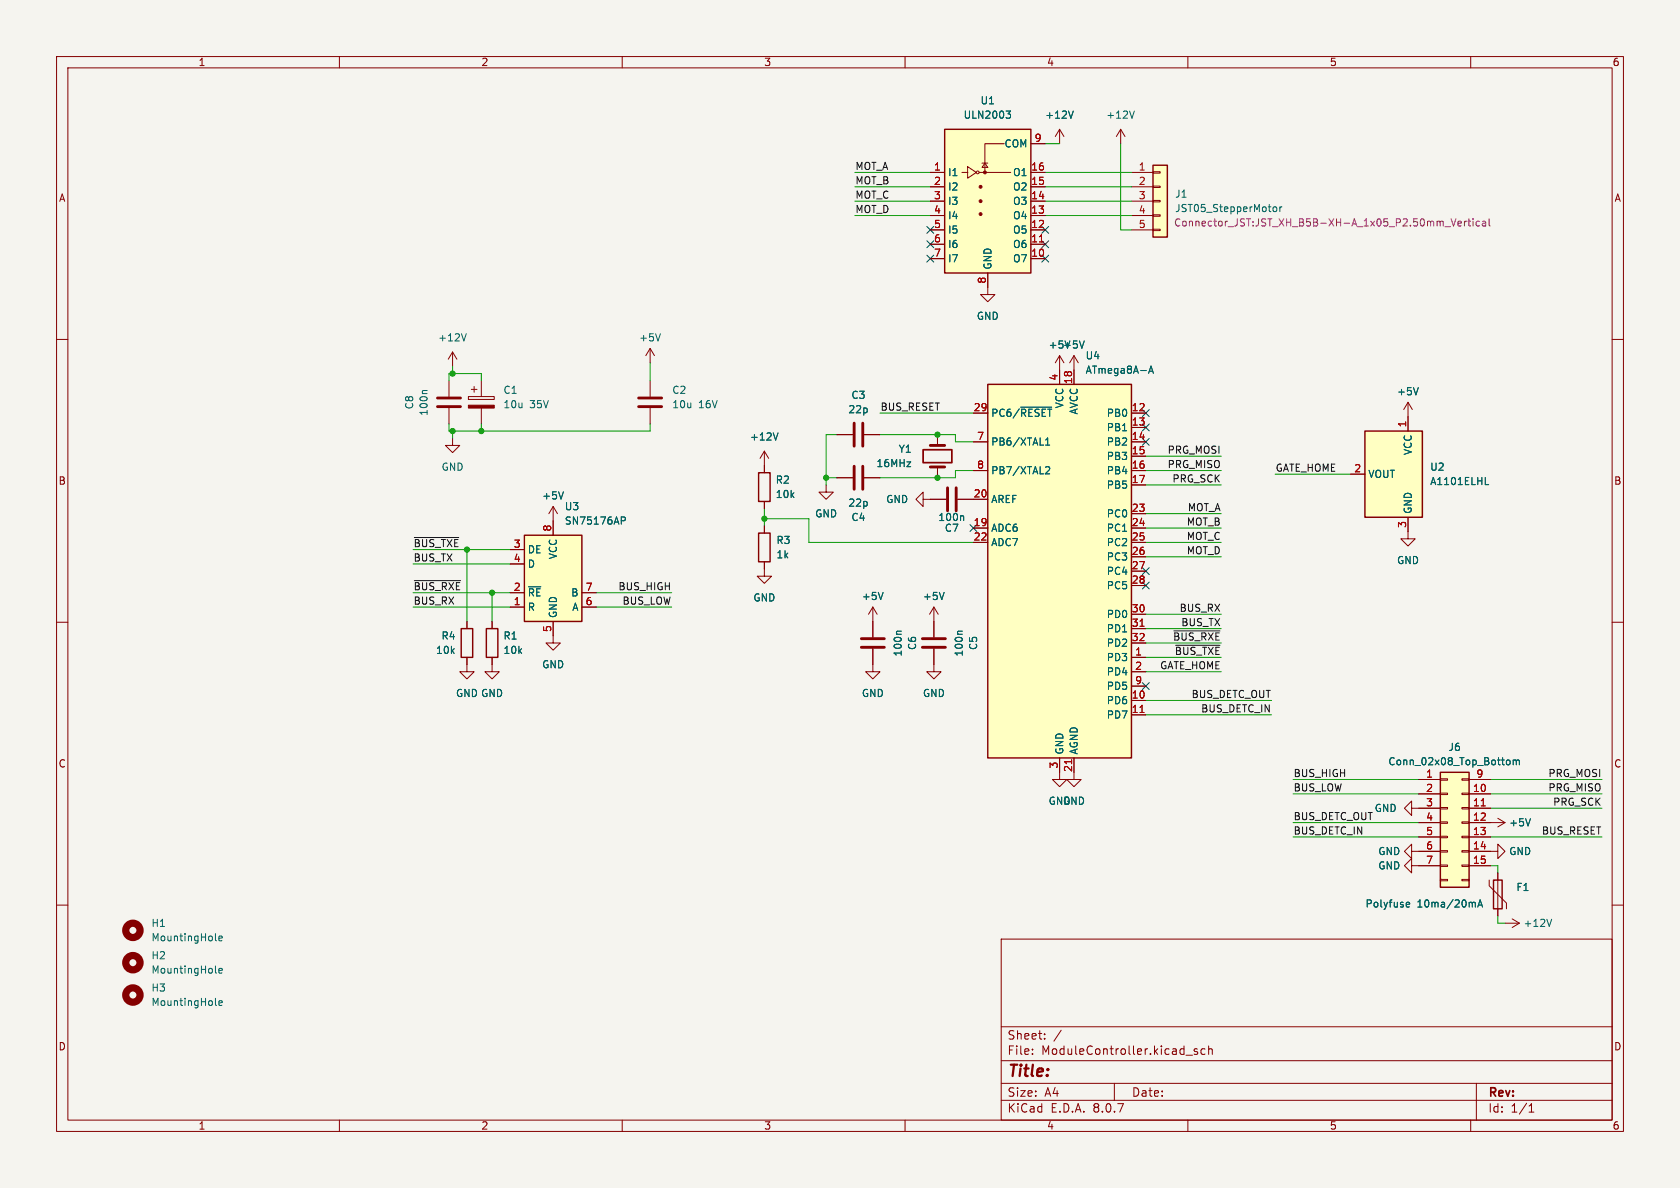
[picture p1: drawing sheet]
<svg xmlns="http://www.w3.org/2000/svg" width="297mm" height="210mm" viewBox="0 0 297 210" stroke-linecap="round" stroke-linejoin="round" font-family="sans-serif">
<path d="M0 0h297v210h-297z" fill="#f5f4ef" stroke="#f5f4ef" stroke-width=".18"/>
<g fill="none" stroke="#840000" stroke-width=".18">
<path d="M10 10h277v190h-277zM12 12h273v186h-273zM60 10v2M110 10v2M160 10v2M210 10v2M260 10v2M10 60h2M79.4 67.3v2.8M79.4 72.1v2.8M80 62.2l.8 1.3M80 62.2v2.6"/>
<path d="M80 62.2l-.8 1.3M114.9 61.6l-.7 1.3M114.9 61.6v2.5M114.9 61.6l.8 1.3M285 60h2M97.8 89.5l-.8 1.3M97.8 89.5v2.6M97.8 89.5l.8 1.3M248.9 94v1.3h1.3l-1.3 1.2-1.3-1.2h1.3M10 110h2M97.8 112.4v1.3h-1.3l1.3 1.2 1.3-1.2h-1.3M285 110h2"/>
<path d="M10 160h2M177 166h108v32h-108zM285 160h2M60 198v2M110 198v2M160 198v2M177 194.5h108M177 191.5h108M177 187.5h108M177 181.5h108M182.5 186.3v.1M182.5 185.5v.1"/>
<path d="M184.7 183.6v.1M184.7 182.8v.1M187.6 182.1l-1.3 2M197 191.5v3M209.7 186.5h1.1M210 198v2M211.7 185.5l-.4-.1-.2 .2 .1 .2 .5 .2v.3h-.6M213 185.5l-.4-.1-.3 .3v.4l.2 .2h.5M213.7 185.5l.2-.1 .3 .1 .1 .9M213.7 184.9v1.5M260 198v2M261 191.5v6.5"/>
<path d="M270.3 196.6h.9M270.3 195.5l.4-.4v1.5"/>
</g>
<path d="M82.4 59l-.4 1.3M116.7 59l-.4 1.3M75.5 69h-.7l-.1 .2M99.6 86.9l-.4 1.3" fill="none" stroke="#006464" stroke-width=".18"/>
<path d="M77.3 71.9h4.1M77.3 70.4h4.1" fill="none" stroke="#840000" stroke-width=".51"/>
<path d="M92.7 94.6h10.2v15.3h-10.2z" fill="#ffffc2"/>
<path d="M92.7 94.6h10.2v15.3h-10.2z" fill="none" stroke="#840000" stroke-width=".25"/>
<g fill="none" stroke="#840000" stroke-width=".18">
<path d="M80 77.5v1.2h-1.3l1.3 1.3 1.3-1.3h-1.3M82.8 70.1h4.6v.5h-4.6zM83.3 68.8h1M83.8 68.3v1M85.1 67.3v2.8M85.1 72.1v2.8M114.9 67.3v2.8M114.9 72.1v2.8M248.9 71.1l-.7 1.3M248.9 71.1v2.6M248.9 71.1l.8 1.3M90.2 97.2h2.5"/>
<path d="M90.2 99.7h2.5M97.8 92.1v2.5M90.2 107.3h2.5M90.2 104.8h2.5M97.8 109.9v2.5M102.9 107.3h2.5M102.9 104.8h2.5"/>
</g>
<path d="M250.7 68.5l-.4 1.3M109.8 91.4h.5l.3 .2-.2 .4h-.6M93.4 103.7h2.2" fill="none" stroke="#006464" stroke-width=".18"/>
<path d="M82.8 71.6h4.6v.5h-4.6z" fill="#840000" stroke="#840000" stroke-width=".18"/>
<path d="M112.9 71.9h4.1M112.9 70.4h4.1" fill="none" stroke="#840000" stroke-width=".51"/>
<path d="M241.3 76.2h10.2v15.2h-10.2z" fill="#ffffc2"/>
<path d="M241.3 76.2h10.2v15.2h-10.2z" fill="none" stroke="#840000" stroke-width=".25"/>
<path d="M174.6 50.8v1.3h1.3l-1.3 1.2-1.2-1.2h1.2M248.9 73.7v2.5M238.8 83.8h2.5M248.9 91.4v2.6" fill="none" stroke="#840000" stroke-width=".18"/>
<path d="M262.6 85.7h.6" fill="none" stroke="#006464" stroke-width=".18"/>
<path d="M203.8 29.2h2.6v12.7h-2.6z" fill="#ffffc2"/>
<g fill="none" stroke="#840000" stroke-width=".18">
<path d="M187.3 22.9l-.7 1.2M187.3 22.9v2.5M187.3 22.9l.8 1.2M198.1 22.9l-.7 1.2M198.1 22.9v2.5M198.1 22.9l.8 1.2M200 30.5h3.8M200 33h3.8M200 35.6h3.8M200 38.1h3.8M203.8 38h1.3v.2h-1.3zM203.8 35.4h1.3v.3h-1.3z"/>
<path d="M203.8 32.9h1.3v.2h-1.3zM203.8 30.4h1.3v.2h-1.3zM200 40.6h3.8M203.8 40.5h1.3v.3h-1.3zM154.3 114.7v4h-1.3l1.3 1.3 1.3-1.3h-1.3M154.3 109.9v2.7M165.1 114.7v4h-1.3l1.3 1.3 1.3-1.3h-1.3M165.1 109.9v2.7M263.3 155.6v1l3 3v1.1M264.8 154.3v7.6"/>
</g>
<path d="M203.8 29.2h2.6v12.7h-2.6zM264 155.6h1.6v5.1h-1.6z" fill="none" stroke="#840000" stroke-width=".25"/>
<path d="M189.7 19.6l-.4 1.3M200.5 19.6l-.4 1.3M225.1 36.8l.2-.2h.3l.1 .2-.1 .5-.3 .1-.2-.2M226.3 36.6v.8M226.6 36.6l-.3 .2M159.3 111.6h-.6l-.2 .2M170.1 111.6h-.6l-.2 .2M248.6 159.7l.2-.2h.2l.2 .2v.1l-.6 .1M260.6 159.5l.2 .2v.6M261.4 160h.6M248.6 160.2l.2 .1h.4M261.2 160.3l.5-1.2 .4 1.2" fill="none" stroke="#006464" stroke-width=".18"/>
<path d="M256.5 38.7l.5 1.2 .4-1.2M257.7 39.5l.7-.1-.1-.2-.4-.1-.2 .2 .1 .6h.5M258.9 39.1v.8M259.3 39.1l-.4 .2M259.5 39.1h.5M259.7 38.7v1.1l.3 .1M260.4 38.7v.1M260.4 39.1v.8M261.6 39.2l-.4-.1-.2 .2 .1 .6h.5M262.1 39.2h.5v.7M262.6 39.4l-.4 .1-.2 .1 .2 .3h.4M263.3 38.7v1.1l.1 .1" fill="none" stroke="#840084" stroke-width=".18"/>
<path d="M152.3 112.9h4M152.3 114.4h4M163.1 112.9h4M163.1 114.4h4" fill="none" stroke="#840000" stroke-width=".51"/>
<path d="M167 22.9h15.2v25.4h-15.2z" fill="#ffffc2"/>
<path d="M167 22.9h15.2v25.4h-15.2z" fill="none" stroke="#840000" stroke-width=".25"/>
<g fill="none" stroke="#840000" stroke-width=".18">
<path d="M164.5 30.5h2.5M164.5 38.1h2.5M164.5 35.6h2.5M164.5 33h2.5M170.1 30.5h1M171.1 29.5l1.5 1-1.5 1zM173.1 30.5h5.6M173.6 28.8h1M174.1 28.8l.5 .8h-1zM177.5 25.4h-3.4v5.1M182.2 30.5h2.6M182.2 38.1h2.6"/>
<path d="M182.2 35.6h2.6M182.2 33h2.6M182.2 25.4h2.6M164.5 45.7h2.5M164.5 43.2h2.5M164.5 40.6h2.5M174.6 48.3v2.5M182.2 45.7h2.6M182.2 43.2h2.6M182.2 40.6h2.6M249.6 150.5v-1.3l-1.3 1.3 1.3 1.3v-1.3h1.2M263.5 145.4h2.6"/>
<path d="M264.8 144.7l1.3 .7M266.1 145.4l-1.3 .8"/>
<circle cx="172.8" cy="30.5" r=".25"/>
</g>
<g fill="#840000" stroke="#840000" stroke-width=".18">
<circle cx="173.4" cy="37.8" r=".25"/>
<circle cx="173.4" cy="35.6" r=".25"/>
<circle cx="173.4" cy="33" r=".25"/>
<circle cx="174.1" cy="30.5" r=".25"/>
</g>
<path d="M183.8 42.8h.7" fill="none" stroke="#a90000" stroke-width=".18"/>
<path d="M177.9 19.6h.7l-.4 .5 .4 .1v.5l-.2 .2h-.4M270.6 144.7l-.5 1.3" fill="none" stroke="#006464" stroke-width=".18"/>
<path d="M254.6 136.5h5.1v20.3h-5.1z" fill="#ffffc2"/>
<g fill="none" stroke="#840000" stroke-width=".18">
<path d="M82.5 116.2v2.5h-1.2l1.2 1.3 1.3-1.3h-1.3M82.5 109.9v1.2M87 116.2v2.5h-1.3l1.3 1.3 1.3-1.3h-1.3M87 109.9v1.2M187.3 136.5v1.3h-1.2l1.2 1.3 1.3-1.3h-1.3M250.8 137.8h3.8M254.6 137.7h1.3v.2h-1.3zM258.4 137.7h1.3v.2h-1.3zM259.7 137.8h3.8M249.6 153v-1.2l-1.3 1.2 1.3 1.3v-1.3h5M249.6 142.9v-1.3l-1.3 1.3 1.3 1.2v-1.2h5M250.8 140.3h3.8"/>
<path d="M250.8 145.4h3.8M250.8 148h3.8M250.8 150.5h3.8M254.6 155.4h1.3v.3h-1.3zM254.6 152.9h1.3v.3h-1.3zM254.6 150.4h1.3v.2h-1.3zM254.6 147.8h1.3v.3h-1.3zM254.6 145.3h1.3v.2h-1.3zM254.6 142.7h1.3v.3h-1.3zM254.6 140.2h1.3v.3h-1.3zM258.4 155.4h1.3v.3h-1.3zM258.4 152.9h1.3v.3h-1.3z"/>
<path d="M258.4 150.4h1.3v.2h-1.3zM258.4 147.8h1.3v.3h-1.3zM258.4 145.3h1.3v.2h-1.3zM258.4 142.7h1.3v.3h-1.3zM258.4 140.2h1.3v.3h-1.3zM259.7 150.5h5.1v-1.3l1.3 1.3-1.3 1.3v-1.3M259.7 140.3h3.8M259.7 142.9h3.8M259.7 145.4h3.8M259.7 148h3.8M259.7 153h3.8M266.1 163.2h2.5"/>
<path d="M267.3 162.4l1.3 .8M268.6 163.2l-1.3 .8"/>
</g>
<path d="M81.5 111.1h2.1v5.1h-2.1zM86 111.1h2v5.1h-2zM254.6 136.5h5.1v20.3h-5.1z" fill="none" stroke="#840000" stroke-width=".25"/>
<path d="M261.9 142.5h.7" fill="none" stroke="#a90000" stroke-width=".18"/>
<path d="M266.4 134.4h.3l.3 .2-.1 .5-.2 .1-.3-.1M267.5 134.5l.4-.1 .2 .1M267.5 134.4v.8M268.1 134.5l.1-.1h.3l.1 .8M268.1 134.5v.7M38.1 171.8l.2 .2M38.1 166.1l.2 .2M38.1 177.6l.2 .1M38.7 171.6l.6-.1-.1-.3h-.3l-.2 .2 .1 .6h.4M38.7 165.9l.6-.1-.1-.3h-.3l-.2 .1 .1 .7h.4M38.7 177.3l.6-.1-.1-.2-.3-.1-.2 .2 .1 .6h.4M274.3 162.5l-.4 1.3" fill="none" stroke="#006464" stroke-width=".18"/>
<g fill="none" stroke="#840000" stroke-width="1.3">
<circle cx="23.5" cy="164.5" r="1.27"/>
<circle cx="23.5" cy="175.9" r="1.27"/>
<circle cx="23.5" cy="170.2" r="1.27"/>
</g>
<path d="M174.6 67.9h25.4v66.1h-25.4z" fill="#ffffc2"/>
<path d="M174.6 67.9h25.4v66.1h-25.4zM134.1 94.2h2v5.1h-2zM134.1 83.6h2v5h-2z" fill="none" stroke="#840000" stroke-width=".25"/>
<g fill="none" stroke="#840000" stroke-width=".18">
<path d="M164.5 30.5h2.5M164.5 38.1h2.5M164.5 35.6h2.5M164.5 33h2.5M182.2 30.5h2.6M182.2 38.1h2.6M182.2 35.6h2.6M182.2 33h2.6M182.2 25.4h2.6M164.5 45.7h2.5M164.5 43.2h2.5M164.5 40.6h2.5"/>
<path d="M174.6 48.3v2.5M182.2 45.7h2.6M182.2 43.2h2.6M182.2 40.6h2.6M135.1 79.8v3.8M135.1 79.8l.8 1.2M135.1 79.8l-.7 1.2M148 76.8h2.7M152.8 76.8h2.8M165.7 76.8v1.9M172.1 73h2.5M172.1 78.1h2.5"/>
<path d="M187.3 62.9v5M187.3 62.9l-.7 1.2M187.3 62.9l.8 1.2M189.9 62.9v5M189.9 62.9l-.8 1.2M189.9 62.9l.7 1.2M200 73h2.6M200 75.6h2.6M200 78.1h2.6M248.9 73.7v2.5M90.2 97.2h2.5M90.2 99.7h2.5"/>
<path d="M97.8 92.1v2.5M135.1 99.3v2.6h-1.2l1.2 1.2 1.3-1.2h-1.3M135.1 88.6v1.3M135.1 93v1.2M146 85.7v1.3h-1.2l1.2 1.3 1.3-1.3h-1.3M148 84.5h2.7M152.8 84.5h2.8M163.2 88.3v1.2l-1.3-1.2 1.3-1.3v1.3h4.1M165.7 82.6v1.9M169.3 88.3h5.3M172.1 83.2h2.5M172.1 93.3h2.5"/>
<path d="M172.1 95.9h2.5M200 80.6h2.6M200 83.2h2.6M200 85.7h2.6M200 93.3h2.6M200 95.9h2.6M200 90.8h2.6M200 98.4h2.6M238.8 83.8h2.5M248.9 91.4v2.6M82.5 109.9v1.2M82.5 116.2v1.3"/>
<path d="M87 109.9v1.2M87 116.2v1.3M90.2 107.3h2.5M90.2 104.8h2.5M97.8 109.9v2.5M102.9 107.3h2.5M102.9 104.8h2.5M154.3 107.3l-.8 1.3M154.3 107.3v5.3M154.3 114.7v2.8M154.3 107.3l.8 1.3M165.1 107.3l-.8 1.3"/>
<path d="M165.1 107.3v5.3M165.1 114.7v2.8M165.1 107.3l.8 1.3M200 116.2h2.6M200 118.7h2.6M200 101h2.6M200 103.5h2.6M200 108.6h2.6M200 111.1h2.6M200 113.7h2.6M187.3 134v2.5M189.9 134v3.8h-1.3l1.3 1.3 1.2-1.3h-1.2"/>
<path d="M200 123.8h2.6M200 126.4h2.6M200 121.3h2.6M250.8 137.8h3.8M259.7 137.8h3.8M250.8 140.3h3.8M250.8 142.9h3.8M250.8 145.4h3.8M250.8 148h3.8M250.8 150.5h3.8M250.8 153h3.8M259.7 140.3h3.8"/>
<path d="M259.7 142.9h3.8M259.7 145.4h3.8M259.7 148h3.8M259.7 150.5h3.8M259.7 153h3.8M264.8 154.3v1.3M264.8 160.7v1.2"/>
</g>
<path d="M183.8 42.8h.7M201.5 110.7h.8M189.4 134.3v.7M201.5 125.9h.8M261.9 142.5h.7" fill="none" stroke="#a90000" stroke-width=".18"/>
<g fill="none" stroke="#006464" stroke-width=".18">
<path d="M177.9 19.6h.7l-.4 .5 .4 .1v.5l-.2 .2h-.4M189.7 19.6l-.4 1.3M137.5 76.5l-.4 1.3M180.4 72h5.5M184.8 78.7h.8M184.8 77.8l.4-.4v1.3M191.7 60.3l-.4 1.2M203.1 66l.4-1.3 .4 1.3M203.2 65.6h.6M250.7 68.5l-.4 1.3M99.6 86.9l-.4 1.3M109.8 91.4h.5l.3 .2-.2 .4h-.6"/>
<path d="M170.2 91.2l.2 .2v.6M184.8 82.6l.5-.1 .3 .4-.8 .9h.8M262.6 85.7h.6M93.4 103.7h2.2M156.1 104.7l-.4 1.3M159.3 111.6h-.6l-.2 .2M166.9 104.7l-.4 1.3M170.1 111.6h-.6l-.2 .2M266.4 134.4h.3l.3 .2-.1 .5-.2 .1-.3-.1M267.5 134.5l.4-.1 .2 .1M267.5 134.4v.8M268.1 134.5l.1-.1h.3l.1 .8"/>
<path d="M268.1 134.5v.7M248.6 159.7l.2-.2h.2l.2 .2v.1l-.6 .1M260.6 159.5l.2 .2v.6M261.4 160h.6M270.6 144.7l-.5 1.3M248.6 160.2l.2 .1h.4M261.2 160.3l.5-1.2 .4 1.2"/>
</g>
<path d="M151 74.8v4.1M152.5 74.8v4.1M164.5 78.7h2.5M151 82.4v4.1M152.5 82.4v4.1M164.5 82.6h2.5M167.5 86.2v4.1M169 86.2v4.1" fill="none" stroke="#840000" stroke-width=".51"/>
<path d="M163.2 79.5h5.1v2.3h-5.1z" fill="none" stroke="#840000" stroke-width=".3"/>
<path d="M73.3 95h7.8M73.3 102.6h8.1M207.5 111.5h8.2M207.8 114.1h7.9" fill="none" stroke="#0f0f0f" stroke-width=".18"/>
<g fill="none" stroke="#009600" stroke-width=".18">
<path d="M151.1 30.5h13.4M151.1 38.1h13.4M151.1 35.6h13.4M151.1 33h13.4M184.8 30.5h15.2M184.8 25.4h2.5M184.8 38.1h15.2M184.8 35.6h15.2M184.8 33h15.2M198.1 25.4v15.2h1.9M79.4 74.9v1.3h35.5v-1.3M79.4 67.3v-1.3h5.7v1.3"/>
<path d="M80 64.8v1.2M80 76.2v1.3M85.1 74.9v1.3M114.9 64.1v3.2M148 76.8h-2v8.9M155.6 76.8h13.3v1.3h3.2M155.6 73h16.5M73 99.7h17.2M73 97.2h17.2M82.5 97.2v12.7M135.1 91.7h7.9v4.2h29.1M135.1 89.9v3.1"/>
<path d="M146 84.5h2M172.1 83.2h-3.2v1.3h-13.3M202.6 83.2h13.3M202.6 95.9h13.3M202.6 80.6h13.3M202.6 90.8h13.3M202.6 93.3h13.3M202.6 85.7h13.3M202.6 98.4h13.3M225.4 83.8h13.4M73 104.8h17.2M73 107.3h17.2"/>
<path d="M87 104.8v5.1M105.4 104.8h13.3M105.4 107.3h13.3M202.6 118.7h13.3M202.6 116.2h13.3M202.6 113.7h13.3M202.6 111.1h13.3M202.6 108.6h13.3M202.6 123.8h22.2M202.6 126.4h22.2M228.6 137.8h22.2M263.5 137.8h19.7"/>
<path d="M228.6 148h22.2M228.6 140.3h22.2M228.6 145.4h22.2M263.5 153h1.3v1.3M263.5 148h19.7M263.5 140.3h19.7M263.5 142.9h19.7M264.8 161.9v1.3h1.3"/>
</g>
<g fill="none" stroke="#000084" stroke-width=".18">
<path d="M163.9 42.6l1.2 1.2M163.9 45.1l1.2 1.2M163.9 40l1.2 1.2M165.1 42.6l-1.2 1.2M165.1 45.1l-1.2 1.2M165.1 40l-1.2 1.2M184.2 45.1l1.2 1.2M184.2 42.6l1.2 1.2M184.2 40l1.2 1.2M185.4 45.1l-1.2 1.2M185.4 42.6l-1.2 1.2M185.4 40l-1.2 1.2"/>
<path d="M202 72.4l1.2 1.2M202 77.5l1.2 1.2M202 75l1.2 1.2M203.2 72.4l-1.2 1.2M203.2 77.5l-1.2 1.2M203.2 75l-1.2 1.2M171.5 92.7l1.2 1.3M172.7 92.7l-1.2 1.3M202 102.9l1.2 1.2M202 100.4l1.2 1.2M203.2 102.9l-1.2 1.2M203.2 100.4l-1.2 1.2"/>
<path d="M202 120.7l1.2 1.2M203.2 120.7l-1.2 1.2"/>
</g>
<g fill="#009600" stroke="#009600" stroke-width=".18">
<circle cx="165.7" cy="76.8" r=".46"/>
<circle cx="146" cy="84.5" r=".46"/>
<circle cx="135.1" cy="91.7" r=".46"/>
<circle cx="165.7" cy="84.5" r=".46"/>
<circle cx="80" cy="76.2" r=".46"/>
<circle cx="85.1" cy="76.2" r=".46"/>
<circle cx="87" cy="104.8" r=".46"/>
<circle cx="80" cy="66" r=".46"/>
</g>
<text font-size="2.8" fill="#840000" x="178" y="190.9">Title:</text>
<g font-size="2.1" fill="#840000">
<text x="178" y="184">Sheet:</text>
<text x="178" y="186.7">File:</text>
<text x="184.1" y="186.7">ModuleController.kicad_sch</text>
<text x="178" y="196.9">KiCad</text>
<text x="178" y="194.1">Size:</text>
<text x="184.7" y="194.1">A4</text>
<text x="185.7" y="196.9">E.D.A.</text>
<text x="193.3" y="196.9">8.0.7</text>
<text x="200" y="194.1">Date:</text>
<text x="263" y="194.3">Rev:</text>
<text x="263" y="196.9">Id:</text>
<text x="267.1" y="196.9">1/1</text>
</g>
<g font-size="1.8" fill="#840000">
<text x="35" y="11.9">1</text>
<text x="85" y="11.9">2</text>
<text x="135" y="11.9">3</text>
<text x="185" y="11.9">4</text>
<text x="235" y="11.9">5</text>
<text x="285" y="11.9">6</text>
<text x="10.3" y="35.9">A</text>
<text x="285.3" y="35.9">A</text>
<text x="10.3" y="85.9">B</text>
<text x="285.3" y="85.9">B</text>
<text x="10.3" y="135.9">C</text>
<text x="285.3" y="135.9">C</text>
<text x="10.3" y="185.9">D</text>
<text x="285.3" y="185.9">D</text>
<text x="35" y="199.9">1</text>
<text x="85" y="199.9">2</text>
<text x="135" y="199.9">3</text>
<text x="185" y="199.9">4</text>
<text x="235" y="199.9">5</text>
<text x="285" y="199.9">6</text>
</g>
<g font-size="1.8" fill="#006464">
<text x="170.3" y="21.2">ULN2003</text>
<text x="173.3" y="18.6">U1</text>
<text x="184.7" y="21.2">+12V</text>
<text x="195.5" y="21.2">+12V</text>
<text x="177.5" y="26.3">COM</text>
<text x="167.5" y="31.3">I1</text>
<text x="167.5" y="33.9">I2</text>
<text x="179" y="33.9">O2</text>
<text x="179" y="31.3">O1</text>
<text x="207.7" y="35.2">J1</text>
<text x="167.5" y="36.4">I3</text>
<text x="167.5" y="39">I4</text>
<text x="167.5" y="41.5">I5</text>
<text x="179" y="41.5">O5</text>
<text x="179" y="39">O4</text>
<text x="179" y="36.4">O3</text>
<text x="207.7" y="37.7">JST05_StepperMotor</text>
<text x="167.5" y="44">I6</text>
<text x="167.5" y="46.6">I7</text>
<text x="175.5" y="47.8" transform="rotate(-90 175.5 47.8)">GND</text>
<text x="179" y="46.6">O7</text>
<text x="179" y="44">O6</text>
<text x="172.6" y="56.7">GND</text>
<text x="77.4" y="60.6">+12V</text>
<text x="112.9" y="60.6">+5V</text>
<text x="185.3" y="61.8">+5V+5V</text>
<text x="191.8" y="63.7">U4</text>
<text x="88.9" y="69.8">C1</text>
<text x="118.8" y="69.8">C2</text>
<text x="150.4" y="70.7">C3</text>
<text x="191.8" y="66.3">ATmega8A-A</text>
<text x="246.9" y="70.1">+5V</text>
<text x="73.3" y="72.5" transform="rotate(-90 73.3 72.5)">C8</text>
<text x="75.8" y="73.6" transform="rotate(-90 75.8 73.6)">100n</text>
<text x="88.9" y="72.4">10u</text>
<text x="93.6" y="72.4">35V</text>
<text x="118.8" y="72.4">10u</text>
<text x="123.5" y="72.4">16V</text>
<text x="149.9" y="73.3">22p</text>
<text x="175.1" y="73.9">PC6/~{RESET}</text>
<text x="188.2" y="72.3" transform="rotate(-90 188.2 72.3)">VCC</text>
<text x="190.7" y="73.4" transform="rotate(-90 190.7 73.4)">AVCC</text>
<text x="195.6" y="73.9">PB0</text>
<text x="195.6" y="76.4">PB1</text>
<text x="78" y="83.4">GND</text>
<text x="132.5" y="78.1">+12V</text>
<text x="154.8" y="82.8">16MHz</text>
<text x="158.8" y="80.2">Y1</text>
<text x="175.1" y="79">PB6/XTAL1</text>
<text x="195.6" y="79">PB2</text>
<text x="195.6" y="81.5">PB3</text>
<text x="249.8" y="80.5" transform="rotate(-90 249.8 80.5)">VCC</text>
<text x="252.7" y="83.4">U2</text>
<text x="95.8" y="88.5">+5V</text>
<text x="137" y="85.7">R2</text>
<text x="137" y="88.2">10k</text>
<text x="149.9" y="89.8">22p</text>
<text x="156.6" y="89.1">GND</text>
<text x="175.1" y="89.1">AREF</text>
<text x="175.1" y="84">PB7/XTAL2</text>
<text x="195.6" y="84">PB4</text>
<text x="195.6" y="86.6">PB5</text>
<text x="241.8" y="84.7">VOUT</text>
<text x="252.7" y="86">A1101ELHL</text>
<text x="99.8" y="92.9">SN75176AP</text>
<text x="99.8" y="90.4">U3</text>
<text x="144" y="91.7">GND</text>
<text x="150.4" y="92.3">C4</text>
<text x="165.8" y="92.3">100n</text>
<text x="166.9" y="94.2">C7</text>
<text x="175.1" y="94.2">ADC6</text>
<text x="195.6" y="91.7">PC0</text>
<text x="195.6" y="94.2">PC1</text>
<text x="249.8" y="90.9" transform="rotate(-90 249.8 90.9)">GND</text>
<text x="93.2" y="98">DE</text>
<text x="93.2" y="100.6">D</text>
<text x="98.7" y="99" transform="rotate(-90 98.7 99)">VCC</text>
<text x="137.2" y="96.4">R3</text>
<text x="137.2" y="98.9">1k</text>
<text x="175.1" y="96.7">ADC7</text>
<text x="195.6" y="96.7">PC2</text>
<text x="195.6" y="99.3">PC3</text>
<text x="195.6" y="101.8">PC4</text>
<text x="246.9" y="99.9">GND</text>
<text x="93.2" y="105.6">~{RE}</text>
<text x="100.9" y="105.6">B</text>
<text x="133.1" y="106.5">GND</text>
<text x="152.3" y="106.3">+5V</text>
<text x="163.1" y="106.3">+5V</text>
<text x="195.6" y="104.4">PC5</text>
<text x="78" y="113.3">R4</text>
<text x="88.9" y="113.3">R1</text>
<text x="93.2" y="108.2">R</text>
<text x="98.7" y="109.3" transform="rotate(-90 98.7 109.3)">GND</text>
<text x="101.1" y="108.2">A</text>
<text x="195.6" y="109.4">PD0</text>
<text x="195.6" y="112">PD1</text>
<text x="77" y="115.8">10k</text>
<text x="88.9" y="115.8">10k</text>
<text x="95.8" y="118.3">GND</text>
<text x="159.6" y="116.2" transform="rotate(-90 159.6 116.2)">100n</text>
<text x="162.2" y="115" transform="rotate(-90 162.2 115)">C6</text>
<text x="170.4" y="116.2" transform="rotate(-90 170.4 116.2)">100n</text>
<text x="172.9" y="115" transform="rotate(-90 172.9 115)">C5</text>
<text x="195.6" y="117.1">PD3</text>
<text x="195.6" y="119.6">PD4</text>
<text x="195.6" y="114.5">PD2</text>
<text x="80.5" y="123.4">GND GND</text>
<text x="152.3" y="123.4">GND</text>
<text x="163.1" y="123.4">GND</text>
<text x="195.6" y="124.7">PD6</text>
<text x="195.6" y="122.1">PD5</text>
<text x="195.6" y="127.2">PD7</text>
<text x="188.2" y="133.5" transform="rotate(-90 188.2 133.5)">GND</text>
<text x="190.7" y="133.5" transform="rotate(-90 190.7 133.5)">AGND</text>
<text x="245.3" y="135.5">Conn_02x08_Top_Bottom</text>
<text x="256" y="132.9">J6</text>
<text x="185.3" y="142.5">GND</text>
<text x="187.8" y="142.5">GND</text>
<text x="242.9" y="143.7">GND</text>
<text x="266.7" y="146.3">+5V</text>
<text x="243.6" y="151.4">GND</text>
<text x="243.6" y="153.9">GND</text>
<text x="266.7" y="151.4">GND</text>
<text x="241.3" y="160.6">Polyfuse</text>
<text x="250.5" y="160.6">10ma/20mA</text>
<text x="268" y="157.7">F1</text>
<text x="26.7" y="164.1">H1</text>
<text x="26.7" y="166.6">MountingHole</text>
<text x="269.2" y="164.1">+12V</text>
<text x="26.7" y="169.8">H2</text>
<text x="26.7" y="172.3">MountingHole</text>
<text x="26.7" y="175.5">H3</text>
<text x="26.7" y="178">MountingHole</text>
</g>
<g font-size="1.8" fill="#a90000">
<text x="182.8" y="25.1">9</text>
<text x="165" y="30.2">1</text>
<text x="165" y="32.8">2</text>
<text x="165" y="35.3">3</text>
<text x="182.2" y="35.3">14</text>
<text x="182.2" y="32.8">15</text>
<text x="182.2" y="30.2">16</text>
<text x="201.2" y="30.2">1</text>
<text x="201.2" y="32.8">2</text>
<text x="201.2" y="35.3">3</text>
<text x="165" y="37.8">4</text>
<text x="165" y="40.4">5</text>
<text x="182.2" y="40.4">12</text>
<text x="182.2" y="37.8">13</text>
<text x="201.2" y="37.8">4</text>
<text x="201.2" y="40.4">5</text>
<text x="165" y="42.9">6</text>
<text x="165" y="45.5">7</text>
<text x="182.2" y="45.5">10</text>
<text x="182.2" y="42.9">11</text>
<text x="174.4" y="50.2" transform="rotate(-90 174.4 50.2)">8</text>
<text x="187.1" y="67.4" transform="rotate(-90 187.1 67.4)">4</text>
<text x="189.6" y="68" transform="rotate(-90 189.6 68)">18</text>
<text x="172" y="72.8">29</text>
<text x="172.6" y="77.9">7</text>
<text x="200" y="72.8">12</text>
<text x="200" y="75.3">13</text>
<text x="200" y="77.9">14</text>
<text x="248.7" y="75.6" transform="rotate(-90 248.7 75.6)">1</text>
<text x="172.6" y="82.9">8</text>
<text x="200" y="80.4">15</text>
<text x="200" y="82.9">16</text>
<text x="239.3" y="83.6">2</text>
<text x="172" y="88">20</text>
<text x="200" y="85.5">17</text>
<text x="97.5" y="94.1" transform="rotate(-90 97.5 94.1)">8</text>
<text x="172" y="93.1">19</text>
<text x="172" y="95.6">22</text>
<text x="200" y="90.6">23</text>
<text x="200" y="93.1">24</text>
<text x="200" y="95.6">25</text>
<text x="248.7" y="93.4" transform="rotate(-90 248.7 93.4)">3</text>
<text x="90.7" y="96.9">3</text>
<text x="90.7" y="99.4">4</text>
<text x="200" y="98.2">26</text>
<text x="200" y="100.7">27</text>
<text x="90.7" y="107.1">1</text>
<text x="90.7" y="104.5">2</text>
<text x="103.4" y="107.1">6</text>
<text x="103.4" y="104.5">7</text>
<text x="200" y="103.3">28</text>
<text x="97.5" y="111.8" transform="rotate(-90 97.5 111.8)">5</text>
<text x="200" y="108.3">30</text>
<text x="200" y="110.9">31</text>
<text x="200" y="113.4">32</text>
<text x="200.6" y="116">1</text>
<text x="200.6" y="118.5">2</text>
<text x="200" y="123.6">10</text>
<text x="200.6" y="121">9</text>
<text x="200" y="126.1">11</text>
<text x="187.1" y="136" transform="rotate(-90 187.1 136)">3</text>
<text x="189.6" y="136.6" transform="rotate(-90 189.6 136.6)">21</text>
<text x="252" y="137.5">1</text>
<text x="260.9" y="137.5">9</text>
<text x="252" y="140.1">2</text>
<text x="252" y="142.6">3</text>
<text x="260.3" y="140.1">10</text>
<text x="260.3" y="142.6">11</text>
<text x="252" y="145.2">4</text>
<text x="252" y="147.7">5</text>
<text x="260.3" y="145.2">12</text>
<text x="260.3" y="147.7">13</text>
<text x="252" y="150.2">6</text>
<text x="252" y="152.8">7</text>
<text x="260.3" y="150.2">14</text>
<text x="260.3" y="152.8">15</text>
</g>
<g font-size="1.8" fill="#0f0f0f">
<text x="151.1" y="30.1">MOT_A</text>
<text x="151.1" y="35.2">MOT_C</text>
<text x="151.1" y="32.7">MOT_B</text>
<text x="151.1" y="37.8">MOT_D</text>
<text x="155.6" y="72.7">BUS_RESET</text>
<text x="206.3" y="80.3">PRG_MOSI</text>
<text x="206.3" y="82.8">PRG_MISO</text>
<text x="225.4" y="83.5">GATE_HOME</text>
<text x="207.2" y="85.4">PRG_SCK</text>
<text x="209.7" y="95.5">MOT_C</text>
<text x="209.7" y="93">MOT_B</text>
<text x="209.9" y="90.5">MOT_A</text>
<text x="73" y="99.3">BUS_TX</text>
<text x="209.7" y="98.1">MOT_D</text>
<text x="73" y="107">BUS_RX</text>
<text x="73" y="104.4">~{BUS_RXE}</text>
<text x="109.2" y="104.4">BUS_HIGH</text>
<text x="110" y="107">BUS_LOW</text>
<text x="207.3" y="113.3">~{BUS_RXE}</text>
<text x="208.4" y="108.2">BUS_RX</text>
<text x="208.7" y="110.8">BUS_TX</text>
<text x="205" y="118.4">GATE_HOME</text>
<text x="207.6" y="115.9">~{BUS_TXE}</text>
<text x="210.6" y="123.5">BUS_DETC_OUT</text>
<text x="212.2" y="126">BUS_DETC_IN</text>
<text x="228.6" y="137.4">BUS_HIGH</text>
<text x="273.6" y="137.4">PRG_MOSI</text>
<text x="228.6" y="140">BUS_LOW</text>
<text x="273.6" y="140">PRG_MISO</text>
<text x="274.5" y="142.5">PRG_SCK</text>
<text x="228.6" y="147.6">BUS_DETC_IN</text>
<text x="228.6" y="145.1">BUS_DETC_OUT</text>
<text x="272.5" y="147.6">BUS_RESET</text>
</g>
<text font-size="1.8" fill="#840084" x="207.5" y="40.2">Connector_JST:JST_XH_B5B-XH-A_1x05_P2.50mm_Vertical</text>
<text font-size="1.8" fill="#009600" x="73" y="96.8">~{BUS_TXE}</text>
</svg>
